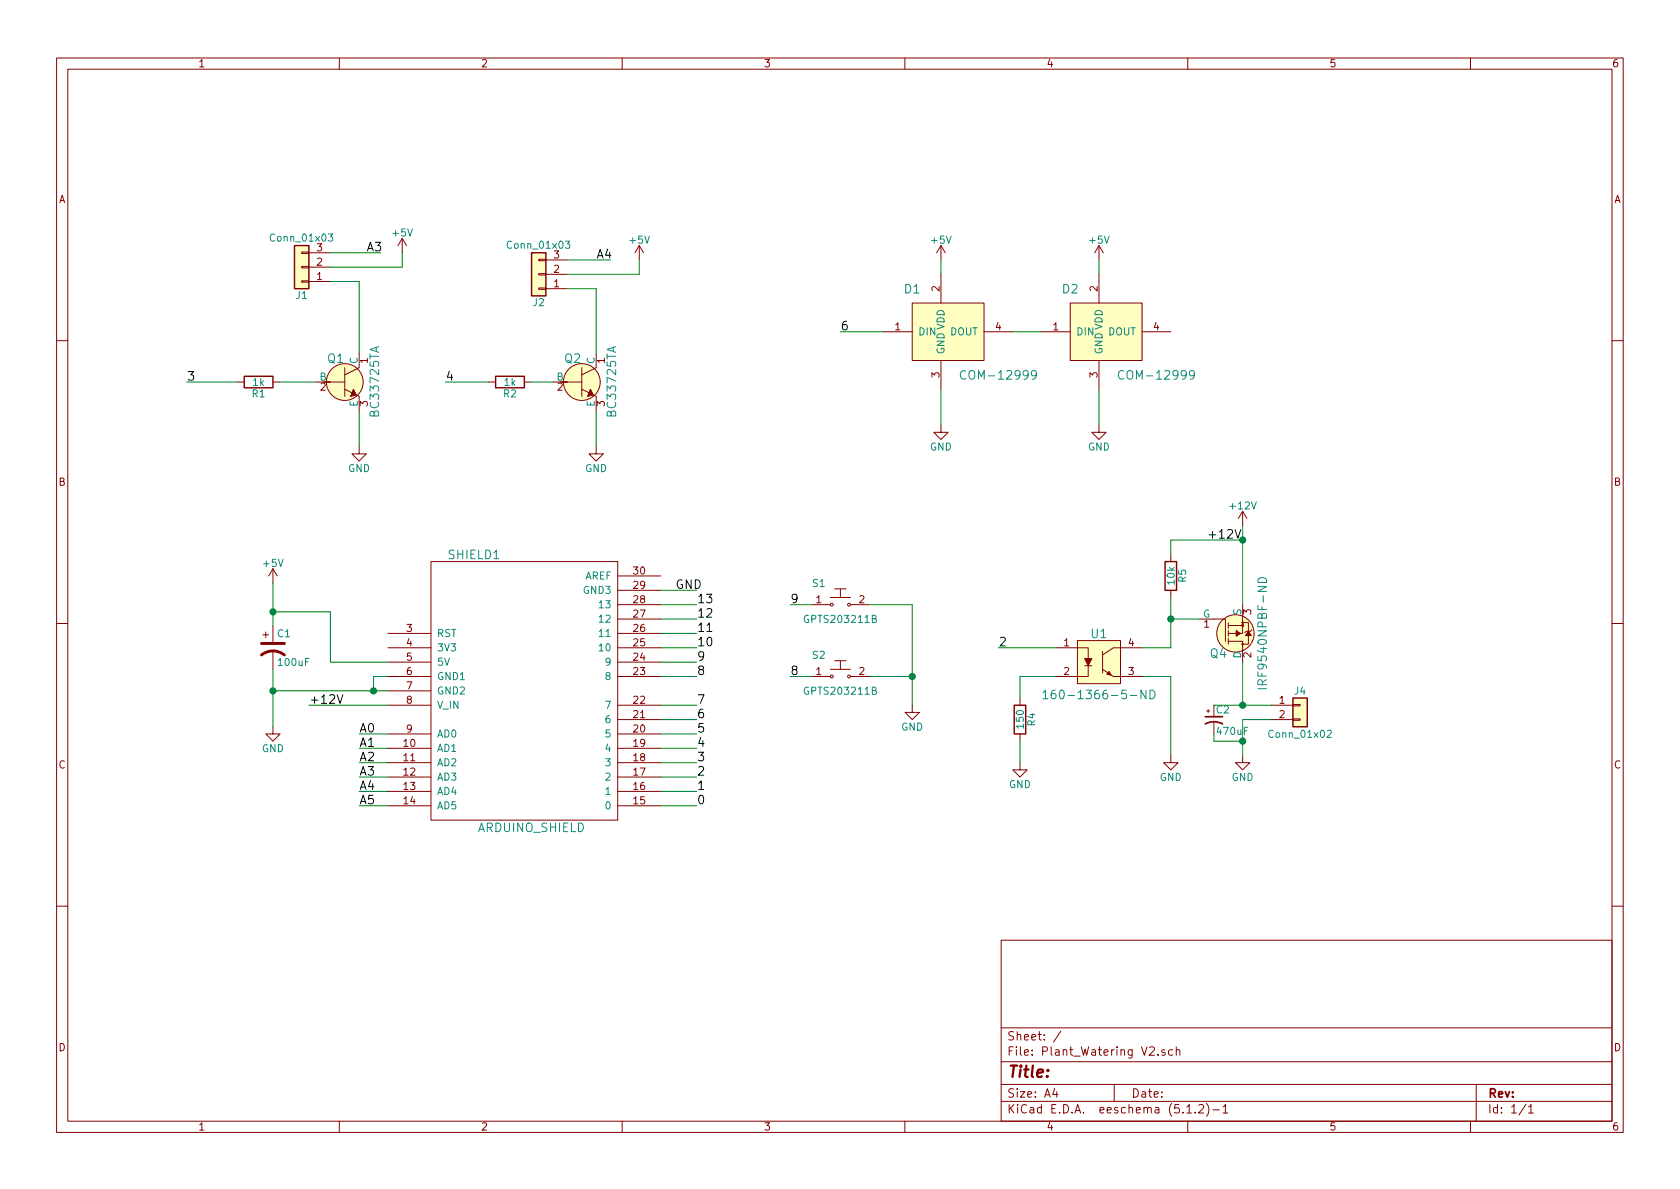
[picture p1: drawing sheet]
<svg xmlns="http://www.w3.org/2000/svg" width="297mm" height="210mm" viewBox="0 0 297 210" stroke-linecap="round" stroke-linejoin="round" font-family="sans-serif">
<g fill="none" stroke="#840000" stroke-width=".18">
<path d="M10 10.3h277v189.9h-277zM12 12.2h273v186.1h-273zM60 10.3v1.9M110 10.3v1.9M160 10.3v1.9M210 10.3v1.9M260 10.3v1.9M53.3 44.6h1.3v.2h-1.3zM53.3 47.1h1.3v.3h-1.3zM53.3 49.7h1.3v.2h-1.3zM54.6 49.8h3.8M54.6 47.2h3.8"/>
<path d="M54.6 44.7h3.8M71.1 42.2l-.7 1.2M71.1 42.2v2.5M71.1 42.2l.8 1.2M95.2 45.8h1.3v.3h-1.3zM95.2 48.4h1.3v.2h-1.3zM95.2 50.9h1.3v.3h-1.3zM96.5 51h3.8M96.5 48.5h3.8M96.5 46h3.8M113 43.4l-.7 1.3M113 43.4v2.6"/>
<path d="M113 43.4l.8 1.3M156.2 58.7h5.1M161.3 53.6h12.7v10.1h-12.7zM166.4 43.4l-.8 1.3M166.4 43.4v2.6M166.4 48.5v5.1M166.4 43.4l.7 1.3M174 58.7h5.1M184.1 58.7h5.1M189.2 53.6h12.7v10.1h-12.7zM194.3 43.4l-.8 1.3M194.3 43.4v2.6"/>
<path d="M194.3 48.5v5.1M194.3 43.4l.8 1.3M201.9 58.7h5.1M10 60.2h2M41.9 67.6h1.3M48.3 67.6h1.2M55.9 67.6h5.1M61 68.8l2.5 1.3v2.5M61 65v5.1M63.5 79v1.3h1.3l-1.3 1.2-1.3-1.2h1.3M63.5 62.5v2.5l-2.5 1.3M86.4 67.6h1.2"/>
<path d="M92.7 67.6h1.3M97.8 67.6h5.1M102.9 68.8l2.5 1.3v2.5M102.9 65v5.1M105.4 79v1.3h1.3l-1.3 1.2-1.3-1.2h1.3M105.4 62.5v2.5l-2.5 1.3M166.4 75.2v1.2h1.2l-1.2 1.3-1.3-1.3h1.3M166.4 63.7v5.1M194.3 75.2v1.2h1.3l-1.3 1.3-1.3-1.3h1.3M194.3 63.7v5.1M285 60.2h2M76.2 99.3h33v45.7h-33z"/>
<path d="M207 98v1.3M219.7 90.4v2.6M219.7 90.4l-.8 1.3M219.7 90.4l.8 1.3M10 110.3h2M46.5 112.3h1M47 111.8v1M48.3 100.6v2.5M48.3 110.7v2.8M48.3 115.1v3.3M48.3 100.6l-.8 1.2M48.3 100.6l.7 1.2"/>
<path d="M68.6 119.6h7.6M68.6 117.1h7.6M68.6 114.5h7.6M68.6 112h7.6M109.2 109.5h7.6M109.2 106.9h7.6M109.2 119.6h7.6M109.2 117.1h7.6M109.2 114.5h7.6M109.2 112h7.6M109.2 104.4h7.6M109.2 101.8h7.6"/>
<path d="M143.5 106.9h3.3M143.5 119.6h3.3M146.8 105.7h3.6M146.8 118.4h3.6M147.6 104.1h2M147.6 116.8h2M148.6 104.1v1.6M148.6 116.8v1.6M150.4 106.9h3.3M150.4 119.6h3.3M186.7 114.5h5.7v2M190.5 113.3h7.6v7.6h-7.6z"/>
<path d="M191.8 117.7h1.2M192.4 117.7v1.9h-5.7M194.9 118.4l1.9 1.2h5.1M194.9 115.2v3.8M201.9 114.5h-5.1l-1.9 1.3M207 104.4v1.3M212.1 109.5h4.6v3.9M217.2 113.4h2.5v3.7M217.2 110.6h2.5M217.2 110.1v1M217.2 111.5v1M217.2 112.9v1"/>
<path d="M219.6 110.1h1.1v3.8h-1.1M219.7 106.9v5.1h-2.5M221.4 111.4l-.3 .2h-.8l-.2 .3M285 110.3h2M48.3 128.5v1.3h1.2l-1.2 1.3-1.3-1.3h1.3M68.6 124.7h7.6M68.6 132.3h7.6M68.6 134.9h7.6M68.6 137.4h7.6M68.6 139.9h7.6M68.6 129.8h7.6M68.6 122.2h7.6"/>
<path d="M109.2 124.7h7.6M109.2 127.2h7.6M109.2 132.3h7.6M109.2 134.9h7.6M109.2 137.4h7.6M109.2 139.9h7.6M109.2 129.8h7.6M161.3 124.7v1.3h1.3l-1.3 1.2-1.3-1.2h1.3M180.3 134.9v1.2h1.3l-1.3 1.3-1.2-1.3h1.2M180.3 123.4v1.3M180.3 129.8v1.3M207 133.6v1.3h1.3l-1.3 1.2-1.3-1.2h1.3"/>
<path d="M213.4 125.7h.5M213.6 125.5v.5M214.6 127.8v2M219.7 133.6v1.3h1.3l-1.3 1.2-1.3-1.2h1.3M224.8 124.7h3.8M224.8 127.2h3.8M228.6 127.1h1.3v.3h-1.3zM228.6 124.6h1.3v.2h-1.3zM68.6 142.5h7.6M109.2 142.5h7.6M10 160.2h2M177 166.3h108v32h-108z"/>
<path d="M285 160.2h2M60 198.3v1.9M110 198.3v1.9M160 198.3v1.9M177 194.8h108M177 191.8h108M177 187.8h108M177 181.8h108M186.5 192.5l-.4 1h1M186.8 193v1M187.6 182.3l-1.3 2M197 191.8v3"/>
<path d="M204.7 186.5v.1M206 185.7l-.4-.1-.2 .2 .1 .2 .5 .2v.3h-.6M207.3 185.7l-.4-.1-.3 .3 .1 .6 .2 .1 .4-.1M208 185.7l.2-.1 .3 .1 .1 .9M208 185.1v1.5M209.8 195.8l.5-.5v1.5M209.8 196.8h.9M210 198.3v1.9M211.3 196.7v.1M212 195.5l.2-.2h.3l.3 .5-.9 1h.9M213.3 195.1a1.71 1.71 0 0 1 0 2.3M214.5 196.3h1.1"/>
<path d="M216.3 195.8l.4-.5v1.5M216.3 196.8h.8M260 198.3v1.9M261 191.8v6.5M269.8 195.2l-1.2 2M270.3 195.8l.4-.5v1.5M270.3 196.8h.8"/>
<circle cx="61" cy="67.6" r="3.3"/>
<circle cx="102.9" cy="67.6" r="3.3"/>
<circle cx="147.1" cy="119.6" r=".25"/>
<circle cx="147.1" cy="106.9" r=".25"/>
<circle cx="150.1" cy="119.6" r=".25"/>
<circle cx="150.1" cy="106.9" r=".25"/>
<circle cx="218.4" cy="112" r="3.3"/>
<circle cx="219.7" cy="113.9" r=".13"/>
<circle cx="219.7" cy="110.1" r=".13"/>
</g>
<g fill="#ffffc2" stroke="#ffffc2" stroke-width=".18">
<path d="M228.6 123.4h2.5v5.1h-2.5z"/>
<path d="M52.1 43.4h2.5v7.6h-2.5z"/>
<path d="M94 44.7h2.5v7.6h-2.5z"/>
<path d="M161.3 53.6h12.7v10.1h-12.7z"/>
<path d="M189.2 53.6h12.7v10.1h-12.7z"/>
<path d="M190.5 113.3h7.6v7.6h-7.6z"/>
<circle cx="102.9" cy="67.6" r="3.3"/>
<circle cx="218.4" cy="112" r="3.3"/>
<circle cx="61" cy="67.6" r="3.3"/>
</g>
<g fill="#840000" stroke="#840000" stroke-width=".18">
<path d="M104.4 68.8l.5 1-1 .3z"/>
<path d="M218.6 111.5l.7 .5-.7 .5z"/>
<path d="M220.7 111.6l.5 .8h-1z"/>
<path d="M62.5 68.8l.5 1-1 .3z"/>
<path d="M191.8 116.5h1.2l-.6 1.2z"/>
<path d="M196.1 118.7l.4 .7-.8-.2z"/>
<circle cx="219.7" cy="110.6" r=".18"/>
</g>
<g fill="none" stroke="#008484" stroke-width=".18">
<path d="M58 41.4h.8l-.4 .5 .4 .1-.1 .6h-.5l-.2-.1M99.9 42.6h.8l-.4 .5 .4 .2-.1 .6h-.4l-.3-.1M170.7 65.7a.62 .62 0 0 0-.7 0 .62 .62 0 0 0-.2 .7 .57 .57 0 0 0 .3 .6 .57 .57 0 0 0 .6-.1M183.2 66.2v.1a.48 .48 0 0 1-.8 0v-.6l.3-.2 .5 .2a1.06 1.06 0 0 1-.4 1.4h-.3M198.7 65.7a.62 .62 0 0 0-.8 0 .62 .62 0 0 0-.2 .7 .57 .57 0 0 0 .3 .6 .57 .57 0 0 0 .7-.1M211.2 66.2l-.1 .1a.48 .48 0 0 1-.7 0v-.6l.2-.2 .5 .2a1.06 1.06 0 0 1-.4 1.4h-.3M222.6 102.3a.8 .8 0 0 1 .9-.1 .8 .8 0 0 1 .4 .8h-1.5v-.4zM184.4 122.5l.4-.5v1.6M184.4 123.6h.9M186.6 122a.59 .59 0 0 0-.7 .7v.6l.1 .2 .4 .1 .2-.2 .1-.5-.1-.2-.5-.1-.2 .3M202.6 122v1.6l-.9-1.6v1.6M203.3 122a.77 .77 0 0 1 .9 .8 .77 .77 0 0 1-.9 .8z"/>
<path d="M222.4 121.8h1.5M234.7 129.3l.5-.2 .2 .4-.1 .2-.7 .7h.8"/>
</g>
<path d="M52.1 43.4h2.5v7.6h-2.5zM94 44.7h2.5v7.6h-2.5zM43.2 66.5h5.1v2.1h-5.1zM87.6 66.5h5.1v2.1h-5.1zM206 99.3h2v5.1h-2zM179.3 124.7h2.1v5.1h-2.1zM228.6 123.4h2.5v5.1h-2.5z" fill="none" stroke="#840000" stroke-width=".25"/>
<g fill="none" stroke="#008400" stroke-width=".18">
<path d="M58.4 49.8h5.1v12.7M58.4 44.7h8.9M71.1 44.7v2.5h-12.7M100.3 51h5.1v11.5M100.3 46h7.6M113 46v2.5h-12.7M148.6 58.7h7.6M166.4 46v2.5M179.1 58.7h5M194.3 46v2.5M33 67.6h8.9M49.5 67.6h6.4"/>
<path d="M63.5 72.6v6.4M78.7 67.6h7.7M94 67.6h3.8M105.4 72.6v6.4M166.4 68.8v6.4M194.3 68.8v6.4M219.7 93v13.9M219.7 95.5h-12.7v2.5M48.3 108.2h10.1v8.9h10.2M48.3 103.1v7.6M48.3 118.4v10.1M68.6 119.6h-2.6v2.6"/>
<path d="M116.8 119.6h6.4M116.8 106.9h6.4M116.8 117.1h6.4M116.8 114.5h6.4M116.8 104.4h6.4M116.8 112h6.4M116.8 109.5h6.4M139.7 119.6h3.8M139.7 106.9h3.8M153.7 119.6h7.6M153.7 106.9h7.6v17.8M176.5 114.5h10.2"/>
<path d="M186.7 119.6h-6.4v3.8M201.9 119.6h5.1v14M207 105.7v8.8h-5.1M207 109.5h5.1M219.7 117.1v7.6M48.3 122.2h20.3M54.6 124.7h14M63.5 129.8h5.1M63.5 139.9h5.1M63.5 137.4h5.1M63.5 134.9h5.1M63.5 132.3h5.1"/>
<path d="M116.8 124.7h6.4M116.8 127.2h6.4M116.8 129.8h6.4M116.8 139.9h6.4M116.8 137.4h6.4M116.8 134.9h6.4M116.8 132.3h6.4M180.3 131.1v3.8M214.6 124.7h10.2M214.6 129.8v1.3h5.1M224.8 127.2h-5.1v6.4M63.5 142.5h5.1"/>
<path d="M116.8 142.5h6.4"/>
</g>
<g fill="#008400" stroke="#008400" stroke-width=".25">
<circle cx="161.3" cy="119.6" r=".51"/>
<circle cx="219.7" cy="95.5" r=".51"/>
<circle cx="66" cy="122.2" r=".51"/>
<circle cx="48.3" cy="108.2" r=".51"/>
<circle cx="48.3" cy="122.2" r=".51"/>
<circle cx="219.7" cy="124.7" r=".51"/>
<circle cx="219.7" cy="131.1" r=".51"/>
<circle cx="207" cy="109.5" r=".51"/>
</g>
<path d="M218.4 93.6l.5 1.6 .5-1.6M59.6 122.9l.5 1.5 .5-1.5" fill="none" stroke="#000" stroke-width=".18"/>
<path d="M46.2 115.8a3.3 3.3 0 0 1 4.1 0M46.2 113.8h4.1" fill="none" stroke="#840000" stroke-width=".51"/>
<path d="M213.1 128a3.2 3.2 0 0 1 3.1 0M213.1 126.7h3.1" fill="none" stroke="#840000" stroke-width=".3"/>
<text font-size="2.8" fill="#840000" x="178" y="190.5">Title:</text>
<g font-size="2.1">
<text x="64.8" y="44.4">A3</text>
<text x="105.4" y="45.7">A4</text>
<text x="148.6" y="58.4">6</text>
<text x="33" y="67.3">3</text>
<text x="78.7" y="67.3">4</text>
<text x="213.4" y="95.2">+12V</text>
<text x="119.4" y="104.1">GND</text>
<text x="123.2" y="106.7">13</text>
<text x="139.7" y="106.7">9</text>
<text x="123.2" y="111.8">11</text>
<text x="123.2" y="109.2">12</text>
<text x="123.2" y="114.3">10</text>
<text x="123.2" y="116.8">9</text>
<text x="123.2" y="119.4">8</text>
<text x="139.7" y="119.4">8</text>
<text x="176.5" y="114.3">2</text>
<text x="54.6" y="124.5">+12V</text>
<text x="123.2" y="124.5">7</text>
<text x="63.5" y="129.5">A0</text>
<text x="123.2" y="129.5">5</text>
<text x="123.2" y="127">6</text>
<text x="63.5" y="132.1">A1</text>
<text x="63.5" y="134.6">A2</text>
<text x="63.5" y="137.2">A3</text>
<text x="123.2" y="137.2">2</text>
<text x="123.2" y="134.6">3</text>
<text x="123.2" y="132.1">4</text>
<text x="63.5" y="139.7">A4</text>
<text x="63.5" y="142.2">A5</text>
<text x="123.2" y="139.7">1</text>
<text x="123.2" y="142.2">0</text>
</g>
<g font-size="2.1" fill="#008484">
<text x="159.9" y="51.9">D1</text>
<text x="187.9" y="51.9">D2</text>
<text x="58" y="64.2">Q1</text>
<text x="99.9" y="64.2">Q2</text>
<text x="170.8" y="67.1">COM-12999</text>
<text x="198.7" y="67.1">COM-12999</text>
<text x="67" y="73.4" transform="rotate(-90 67 73.4)">BC33725TA</text>
<text x="108.9" y="73.4" transform="rotate(-90 108.9 73.4)">BC33725TA</text>
<text x="79.3" y="98.9">SHIELD1</text>
<text x="193" y="112.8">U1</text>
<text x="214" y="116.3">Q4</text>
<text x="187" y="123.6">160-1366-5-ND</text>
<text x="224" y="120.8" transform="rotate(-90 224 120.8)">IRF9540NPBF-ND</text>
<text x="84.6" y="147.1">ARDUINO_SHIELD</text>
</g>
<g font-size="2.1" fill="#840000">
<text x="178" y="184">Sheet: /</text>
<text x="178" y="186.7">File: Plant_Watering V2.sch</text>
<text x="178" y="196.9">KiCad E.D.A. eeschema (5.1.2)-1</text>
<text x="178" y="194.1">Size: A4</text>
<text x="200" y="194.1">Date:</text>
<text x="263" y="194.1">Rev:</text>
<text x="263" y="196.9">Id: 1/1</text>
</g>
<g font-size="1.8" fill="#840000">
<text x="35" y="11.9">1</text>
<text x="85" y="11.9">2</text>
<text x="135" y="11.9">3</text>
<text x="185" y="11.9">4</text>
<text x="235" y="11.9">5</text>
<text x="285" y="11.9">6</text>
<text x="10.4" y="35.9">A</text>
<text x="285.4" y="35.9">A</text>
<text x="56" y="47">2</text>
<text x="56" y="44.4">3</text>
<text x="97.9" y="45.7">3</text>
<text x="56" y="49.5">1</text>
<text x="97.9" y="50.8">1</text>
<text x="97.9" y="48.3">2</text>
<text x="166.1" y="51.5" transform="rotate(-90 166.1 51.5)">2</text>
<text x="194.1" y="51.5" transform="rotate(-90 194.1 51.5)">2</text>
<text x="158.3" y="58.4">1</text>
<text x="176" y="58.4">4</text>
<text x="186.2" y="58.4">1</text>
<text x="204" y="58.4">4</text>
<text x="65" y="64.2" transform="rotate(-90 65 64.2)">1</text>
<text x="106.9" y="64.2" transform="rotate(-90 106.9 64.2)">1</text>
<text x="56.7" y="69.1">2</text>
<text x="65" y="71.9" transform="rotate(-90 65 71.9)">3</text>
<text x="98.6" y="69.1">2</text>
<text x="106.9" y="71.9" transform="rotate(-90 106.9 71.9)">3</text>
<text x="166.1" y="66.8" transform="rotate(-90 166.1 66.8)">3</text>
<text x="194.1" y="66.8" transform="rotate(-90 194.1 66.8)">3</text>
<text x="10.4" y="85.9">B</text>
<text x="285.4" y="85.9">B</text>
<text x="112.1" y="101.6">30</text>
<text x="112.1" y="106.7">28</text>
<text x="112.1" y="104.1">29</text>
<text x="144.3" y="106.7">1</text>
<text x="151.9" y="106.7">2</text>
<text x="71.9" y="111.8">3</text>
<text x="112.1" y="111.8">26</text>
<text x="112.1" y="109.2">27</text>
<text x="212.9" y="111">1</text>
<text x="221.2" y="108.7" transform="rotate(-90 221.2 108.7)">3</text>
<text x="71.9" y="114.3">4</text>
<text x="71.9" y="116.8">5</text>
<text x="71.9" y="119.4">6</text>
<text x="112.1" y="119.4">23</text>
<text x="112.1" y="116.8">24</text>
<text x="112.1" y="114.3">25</text>
<text x="144.3" y="119.4">1</text>
<text x="151.9" y="119.4">2</text>
<text x="188.1" y="114.3">1</text>
<text x="188.1" y="119.4">2</text>
<text x="199.5" y="119.4">3</text>
<text x="199.5" y="114.3">4</text>
<text x="221.2" y="116.3" transform="rotate(-90 221.2 116.3)">2</text>
<text x="71.9" y="121.9">7</text>
<text x="71.9" y="124.5">8</text>
<text x="112.1" y="124.5">22</text>
<text x="226.2" y="124.5">1</text>
<text x="71.9" y="129.5">9</text>
<text x="112.1" y="129.5">20</text>
<text x="112.1" y="127">21</text>
<text x="226.2" y="127">2</text>
<text x="10.4" y="135.9">C</text>
<text x="71.4" y="132.1">10</text>
<text x="71.4" y="134.6">11</text>
<text x="71.4" y="137.2">12</text>
<text x="112.1" y="137.2">17</text>
<text x="112.1" y="134.6">18</text>
<text x="112.1" y="132.1">19</text>
<text x="285.4" y="135.9">C</text>
<text x="71.4" y="139.7">13</text>
<text x="71.4" y="142.2">14</text>
<text x="112.1" y="142.2">15</text>
<text x="112.1" y="139.7">16</text>
<text x="10.4" y="185.9">D</text>
<text x="285.4" y="185.9">D</text>
<text x="35" y="199.9">1</text>
<text x="85" y="199.9">2</text>
<text x="135" y="199.9">3</text>
<text x="185" y="199.9">4</text>
<text x="235" y="199.9">5</text>
<text x="285" y="199.9">6</text>
</g>
<g font-size="1.8" fill="#008484">
<text x="69.5" y="41.8">+5V</text>
<text x="48.1" y="42.7">Conn_01x03</text>
<text x="90" y="44">Conn_01x03</text>
<text x="111.4" y="43.1">+5V</text>
<text x="164.8" y="43.1">+5V</text>
<text x="192.7" y="43.1">+5V</text>
<text x="52.4" y="52.9">J1</text>
<text x="94.3" y="54.1">J2</text>
<text x="162.3" y="59.3">DIN</text>
<text x="168" y="59.3">DOUT</text>
<text x="190.2" y="59.3">DIN</text>
<text x="195.9" y="59.3">DOUT</text>
<text x="63.2" y="64.4" transform="rotate(-90 63.2 64.4)">C</text>
<text x="105.2" y="64.4" transform="rotate(-90 105.2 64.4)">C</text>
<text x="167" y="62.7" transform="rotate(-90 167 62.7)">GND VDD</text>
<text x="194.9" y="62.7" transform="rotate(-90 194.9 62.7)">GND VDD</text>
<text x="44.6" y="70.3">R1</text>
<text x="44.8" y="68.2">1k</text>
<text x="56.5" y="67.3">B</text>
<text x="63.2" y="72" transform="rotate(-90 63.2 72)">E</text>
<text x="89.1" y="70.3">R2</text>
<text x="89.2" y="68.2">1k</text>
<text x="98.4" y="67.3">B</text>
<text x="105.2" y="72" transform="rotate(-90 105.2 72)">E</text>
<text x="61.5" y="83.5">GND</text>
<text x="103.5" y="83.5">GND</text>
<text x="164.4" y="79.7">GND</text>
<text x="192.4" y="79.7">GND</text>
<text x="217.6" y="90.1">+12V</text>
<text x="46.7" y="100.2">+5V</text>
<text x="103.3" y="105">GND3</text>
<text x="103.4" y="102.5">AREF</text>
<text x="106.2" y="107.6">13</text>
<text x="143.7" y="103.8">S1</text>
<text x="207.7" y="103.3" transform="rotate(-90 207.7 103.3)">10k</text>
<text x="209.7" y="103" transform="rotate(-90 209.7 103)">R5</text>
<text x="49.1" y="112.7">C1</text>
<text x="77.2" y="112.6">RST</text>
<text x="106.2" y="112.6">11</text>
<text x="106.2" y="110.1">12</text>
<text x="142.6" y="110.2">GPTS203211B</text>
<text x="212.7" y="109.2">G</text>
<text x="219.5" y="108.8" transform="rotate(-90 219.5 108.8)">S</text>
<text x="49.4" y="117.8">100uF</text>
<text x="77.2" y="115.2">3V3</text>
<text x="77.2" y="117.7">5V</text>
<text x="106.2" y="115.2">10</text>
<text x="107.2" y="117.7">9</text>
<text x="143.7" y="116.5">S2</text>
<text x="219.5" y="116.5" transform="rotate(-90 219.5 116.5)">D</text>
<text x="77.2" y="120.3">GND1</text>
<text x="77.2" y="122.8">GND2</text>
<text x="77.2" y="125.3">V_IN</text>
<text x="107.2" y="125.3">7</text>
<text x="107.2" y="120.3">8</text>
<text x="142.6" y="122.9">GPTS203211B</text>
<text x="228.9" y="122.9">J4</text>
<text x="77.2" y="130.4">AD0</text>
<text x="107.2" y="130.4">5</text>
<text x="107.2" y="127.9">6</text>
<text x="159.3" y="129.2">GND</text>
<text x="181" y="128.7" transform="rotate(-90 181 128.7)">150</text>
<text x="183.1" y="128.4" transform="rotate(-90 183.1 128.4)">R4</text>
<text x="215.1" y="126.2">C2</text>
<text x="215.3" y="130">470uF</text>
<text x="224.7" y="130.5">Conn_01x02</text>
<text x="46.3" y="133">GND</text>
<text x="77.2" y="133">AD1</text>
<text x="77.2" y="135.5">AD2</text>
<text x="107.2" y="135.5">3</text>
<text x="107.2" y="133">4</text>
<text x="77.2" y="138">AD3</text>
<text x="77.2" y="140.6">AD4</text>
<text x="77.2" y="143.1">AD5</text>
<text x="107.2" y="143.1">0</text>
<text x="107.2" y="140.6">1</text>
<text x="107.2" y="138">2</text>
<text x="178.4" y="139.4">GND</text>
<text x="205.1" y="138.1">GND</text>
<text x="217.8" y="138.1">GND</text>
</g>
</svg>
